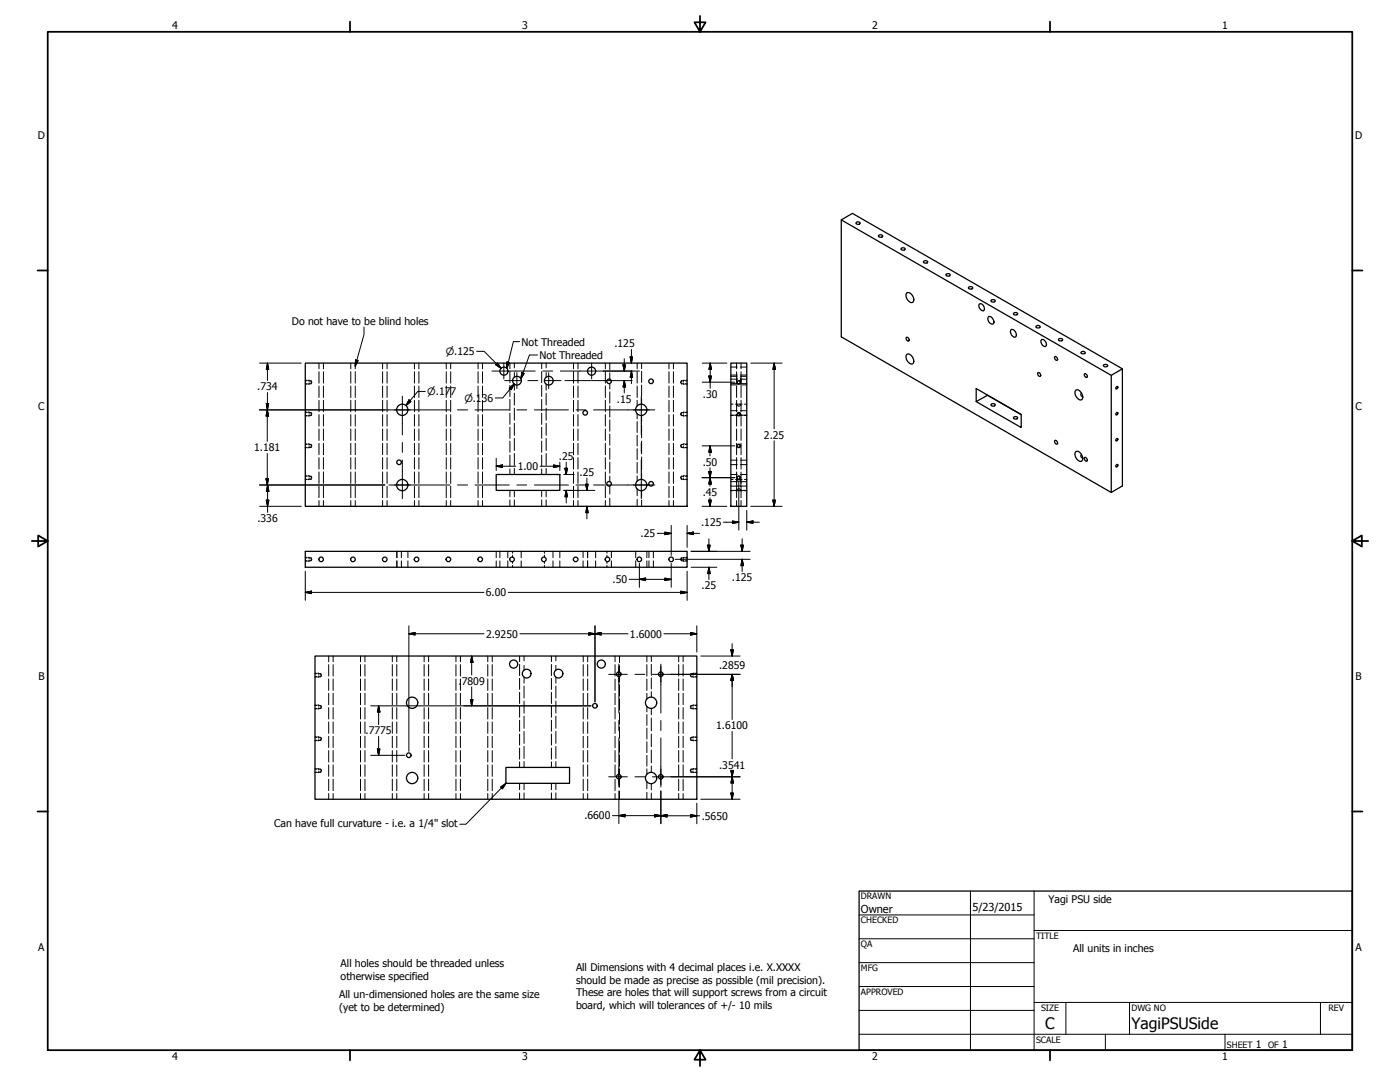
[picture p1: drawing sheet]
<svg xmlns="http://www.w3.org/2000/svg" width="559mm" height="432mm" viewBox="0 0 559 432" stroke-linecap="round" stroke-linejoin="round" font-family="sans-serif">
<!-- layer: Visible (ANSI) -->
<g fill="none" stroke="#000" stroke-width=".51">
<path d="M335.8 87.8l107.7 62 4.5-2.6v46.7l-4.5 2.6v-46.7M341.9 88.6h1l.4 .5a.98 .98 0 0 1-1.7-.1zM350.8 93.9a.96 .96 0 0 1 1.6 .4 1.08 1.08 0 0 1-1.8-.2zM359.9 99l1-.1 .4 .5a.98 .98 0 0 1-1.7-.1zM361.9 116.9a2.46 2.46 0 0 1 2.4 1.2 2.46 2.46 0 0 1-.1 2.6 2.69 2.69 0 0 1-2.3-3.8zM368.6 104.5a1.03 1.03 0 0 1 1.7 .1 1.03 1.03 0 0 1-1.7-.1zM377.5 109.6a1.08 1.08 0 0 1 1.8 .2 1.01 1.01 0 0 1-1.8-.2zM386.8 114.5a1.06 1.06 0 0 1 1.5 .4 1.03 1.03 0 0 1-1.8-.1zM395.7 119.7a.96 .96 0 0 1 1.6 .4 1.01 1.01 0 0 1-1.8-.1zM361.8 134.6a.97 .97 0 0 1 .9 .4 .97 .97 0 0 1 .1 1.1 .97 .97 0 0 1-1-.4 .97 .97 0 0 1 0-1.1zM391 121.3a1.72 1.72 0 0 1 1.7 .9 1.72 1.72 0 0 1-.2 1.9 1.95 1.95 0 0 1-1.5-2.8zM394.4 126.6l.3-.3a2.26 2.26 0 0 1 1.9 2.8l-.4 .2a2.09 2.09 0 0 1-1.8-2.7z"/>
<path d="M403.7 131.4a2.01 2.01 0 0 1 1.6 3.2 2.01 2.01 0 0 1-1.6-3.2zM404.7 124.8h1.1l.4 .5a.98 .98 0 0 1-1.7-.1zM413.4 130.3a1.01 1.01 0 0 1 1.8 .2 1.08 1.08 0 0 1-1.8-.2zM415.7 135.5a1.72 1.72 0 0 1 1.7 .9 1.72 1.72 0 0 1-.2 1.9 1.96 1.96 0 0 1-1.5-2.8zM422.7 135.2a1 1 0 0 1 1.5 .4 .98 .98 0 0 1-1.7-.1zM121.9 144.9h152.4v57.2h-152.4zM291.7 144.9h6.4v57.2h-6.4zM361.9 141.5a1.68 1.68 0 0 1 2.3 1 2 2 0 0 1 0 2.7 2.67 2.67 0 0 1-2.3-3.7zM389.6 155.1l18 10.3-13.5-7.7-4.5 2.6zM394.1 157.7h.1M414.3 148.7a.97 .97 0 0 1 1 .4 .97 .97 0 0 1 0 1.1 .97 .97 0 0 1-1-.4 .97 .97 0 0 1 0-1.1zM421 142.3a1.02 1.02 0 0 1 1 1.5 .97 .97 0 0 1-1-.4 .97 .97 0 0 1 0-1.1z"/>
<path d="M429.3 155.8a1.66 1.66 0 0 1 2.4 1 2.03 2.03 0 0 1 0 2.8 2.75 2.75 0 0 1-2.4-3.8zM431.7 156.8l-.3 .9 .8 .6M431.7 140.4a.96 .96 0 0 1 1.5 .4 1.08 1.08 0 0 1-1.8-.1zM432.9 149.2a.97 .97 0 0 1 1 .4 .97 .97 0 0 1 0 1 1.02 1.02 0 0 1-1-1.4zM440.6 145.5a1 1 0 0 1 1.6 .5 1.01 1.01 0 0 1-1.8-.2zM445.5 154.6l.3-.4 .4 .3-.7 .8zM448 147.2l-107.8-62-4.4 2.6v46.6l107.7 62.1M389.6 160.3l18 10.3v-5.2M395.5 161.5a1.08 1.08 0 0 1 1.8 .2 1.01 1.01 0 0 1-1.8-.2zM404.7 166.4l1.1-.1 .4 .5a.98 .98 0 0 1-1.7-.1zM421 175.8a.97 .97 0 0 1 1 .4 .97 .97 0 0 1 0 1 1.02 1.02 0 0 1-1-1.4zM445.5 175.3l.3-.3 .4 .3-.7 .7z"/>
<path d="M445.5 164.9l.3-.3 .4 .2-.4 .8-.5-.2zM198.1 189.4h25.4v6.3h-25.4zM429.3 180.3a2.47 2.47 0 0 1 2.9 2.7l-.5 1.1a2.69 2.69 0 0 1-2.4-3.8zM431.7 181.4l-.3 .8 .8 .6M432.9 182.6a1.02 1.02 0 0 1 1 1.4 .97 .97 0 0 1-1-.4 .97 .97 0 0 1 0-1zM445.5 185.7l.3-.3 .4 .2-.4 .8-.5-.3zM121.9 220h152.4v6.4h-152.4zM125.7 261.8h152.4v57.2h-152.4zM164.1 301.4a.92 .92 0 0 0-1.3-.8 .92 .92 0 0 0-.3 1.5 .92 .92 0 0 0 1.5-.3l.1-.4M166.8 310.5a2.25 2.25 0 0 0-3.3-2.1 2.25 2.25 0 0 0-.5 3.8 2.25 2.25 0 0 0 3.7-1.1l.1-.6M201.9 306.3h25.4v6.3h-25.4zM262.1 310.5a2.25 2.25 0 0 0-3.2-2.1 2.25 2.25 0 0 0-.5 3.8 2.25 2.25 0 0 0 3.6-1.1l.1-.6"/>
<circle cx="201.1" cy="148.1" r="1.62"/>
<circle cx="206.3" cy="151.9" r="1.75"/>
<circle cx="219" cy="151.9" r="1.75"/>
<circle cx="236.1" cy="148.1" r="1.62"/>
<circle cx="243.1" cy="152.2" r=".92"/>
<circle cx="259.9" cy="152.2" r=".92"/>
<circle cx="294.9" cy="152.6" r=".6"/>
<circle cx="160.6" cy="163.5" r="2.25"/>
<circle cx="233.6" cy="164.8" r=".92"/>
<circle cx="255.9" cy="163.5" r="2.25"/>
<circle cx="294.9" cy="165.3" r=".6"/>
<circle cx="294.9" cy="178" r=".6"/>
<circle cx="159.3" cy="184.5" r=".92"/>
<circle cx="160.6" cy="193.6" r="2.25"/>
<circle cx="243.1" cy="193.1" r=".92"/>
<circle cx="255.9" cy="193.6" r="2.25"/>
<circle cx="259.9" cy="193.1" r=".92"/>
<circle cx="294.9" cy="190.7" r=".6"/>
<circle cx="128.2" cy="223.2" r=".92"/>
<circle cx="140.9" cy="223.2" r=".92"/>
<circle cx="153.6" cy="223.2" r=".92"/>
<circle cx="166.3" cy="223.2" r=".92"/>
<circle cx="179" cy="223.2" r=".92"/>
<circle cx="191.7" cy="223.2" r=".92"/>
<circle cx="204.4" cy="223.2" r=".92"/>
<circle cx="217.1" cy="223.2" r=".92"/>
<circle cx="229.8" cy="223.2" r=".92"/>
<circle cx="242.5" cy="223.2" r=".92"/>
<circle cx="255.2" cy="223.2" r=".92"/>
<circle cx="267.9" cy="223.2" r=".92"/>
<circle cx="205" cy="265" r="1.62"/>
<circle cx="210.2" cy="268.8" r="1.75"/>
<circle cx="222.9" cy="268.8" r="1.75"/>
<circle cx="240" cy="265" r="1.62"/>
<circle cx="247" cy="269.1" r=".92"/>
<circle cx="263.7" cy="269.1" r=".92"/>
<circle cx="164.5" cy="280.4" r="2.25"/>
<circle cx="237.5" cy="281.7" r=".92"/>
<circle cx="259.9" cy="280.4" r="2.25"/>
<circle cx="247" cy="310" r=".92"/>
<circle cx="263.7" cy="310" r=".92"/>
</g>
<!-- layer: Hidden (ANSI) -->
<g fill="none" stroke="#000" stroke-width=".4">
<path d="M121.9 153.2h.7M121.9 152h.7M123.4 151.8v.5M123.4 152.8v.5M123.4 153.2h.7M123.4 152h.7M124.1 152v.3M124.1 152.7v.5M124.1 152l.1 .1M124.2 153l-.1 .2M124.3 152.3v.4M127.3 144.9v2.3"/>
<path d="M127.3 148.3v4.6M127.3 154.1v4.5M127.3 159.8v4.5M129.1 144.9v2.3M129.1 148.3v4.6M129.1 154.1v4.5M129.1 159.8v4.5M140 144.9v2.3M140 148.3v4.6M140 154.1v4.5M140 159.8v4.5M141.8 144.9v2.3"/>
<path d="M141.8 148.3v4.6M141.8 154.1v4.5M141.8 159.8v4.5M152.7 144.9v2.3M152.7 148.3v4.6M152.7 154.1v4.5M152.7 159.8v4.5M154.5 144.9v2.3M154.5 148.3v4.6M154.5 154.1v4.5M154.5 159.8v4.5M165.4 144.9v2.3"/>
<path d="M165.4 148.3v4.6M165.4 154.1v4.5M165.4 159.8v4.5M167.2 144.9v2.3M167.2 148.3v4.6M167.2 154.1v4.5M167.2 159.8v4.5M178.1 144.9v2.3M178.1 148.3v4.6M178.1 154.1v4.5M178.1 159.8v4.5M179.9 144.9v2.3"/>
<path d="M179.9 148.3v4.6M179.9 154.1v4.5M179.9 159.8v4.5M190.8 144.9v2.3M190.8 148.3v4.6M190.8 154.1v4.5M190.8 159.8v4.5M192.6 144.9v2.3M192.6 148.3v4.6M192.6 154.1v4.5M192.6 159.8v4.5M203.5 144.9v2.2"/>
<path d="M203.5 148.3v4.4M203.5 153.8v4.4M203.5 159.4v4.4M205.3 144.9v1.9M205.3 148.7v1.9M205.3 153.3v2.4M205.3 156.9v4.8M216.2 144.9v2.2M216.2 148.3v4.4M216.2 153.8v4.4M216.2 159.4v4.4M218 144.9v1.9"/>
<path d="M218 148.7v1.9M218 153.3v2.4M218 156.9v4.8M228.9 144.9v2.3M228.9 148.3v4.6M228.9 154.1v4.5M228.9 159.8v4.5M230.7 144.9v2.3M230.7 148.3v4.6M230.7 154.1v4.5M230.7 159.8v4.5M241.6 144.9v2.3"/>
<path d="M241.6 148.3v4.6M241.6 154.1v4.5M241.6 159.8v4.5M243.4 144.9v2.6M243.4 148.8v2.5M243.4 153v2.3M243.4 156.4v4.5M254.3 144.9v2.3M254.3 148.3v4.6M254.3 154.1v4.5M254.3 159.8v2.3M256.1 144.9v2.2"/>
<path d="M256.1 148.2v4.4M256.1 153.7v4.4M256.1 159.1v2.2M267 144.9v2.3M267 148.3v4.6M267 154.1v4.5M267 159.8v4.5M268.8 144.9v2.3M268.8 148.3v4.6M268.8 154.1v4.5M268.8 159.8v4.5M271.7 152.3v.4"/>
<path d="M271.8 153l.2 .2M272 152v.3M272 152.7v.5M272 153.2h.7M272 152h.7M272 152l-.2 .1M272.7 151.8v.5M272.7 152.8v.5M273.5 153.2h.8M273.5 152h.8M291.7 153.6h2.6M291.7 150.2h2.6"/>
<path d="M291.7 149.7h2.6M291.7 146.5h2.6M291.7 153.1h2.6M291.7 151.3h2.6M294 144.9v2.3M294 148.3v4.6M294 154.1v4.5M294 159.8v4.5M294.2 151.3a1.08 1.08 0 0 0-.2 1.4 1.08 1.08 0 0 0 1.4 .4 1.02 1.02 0 0 0 .4-1.4l-.3-.4h2.6M294.3 150.9l-.3 1a.96 .96 0 0 0 .9 1.4 .96 .96 0 0 0 .8-1.4l-.2-1M295.5 153.6h2.6M295.5 150.2h2.6"/>
<path d="M295.5 149.7h2.6M295.5 146.5h2.6M295.5 153.1h2.6M295.8 144.9v2.3M295.8 148.3v4.6M295.8 154.1v4.5M295.8 159.8v4.5M121.9 177.4h.7M121.9 178.6h.7M121.9 164.7h.7M121.9 165.9h.7M123.4 177.4h.7"/>
<path d="M123.4 178.6h.7M123.4 164.7h.7M123.4 165.9h.7M123.4 164.5v.5M123.4 165.5v.5M123.4 177.2v.5M123.4 178.2v.5M124.1 164.7v.3M124.1 165.4v.5M124.1 177.4v.3M124.1 178.1v.5M124.1 177.4l.1 .1"/>
<path d="M124.1 164.7l.1 .1M124.2 178.4l-.1 .2M124.2 165.7l-.1 .2M124.3 177.7v.4M124.3 165v.4M127.3 165.5v4.6M127.3 171.2v4.6M127.3 176.9v4.6M129.1 165.5v4.6M129.1 171.2v4.6M129.1 176.9v4.6M140 165.5v4.6"/>
<path d="M140 171.2v4.6M140 176.9v4.6M141.8 165.5v4.6M141.8 171.2v4.6M141.8 176.9v4.6M152.7 165.5v4.6M152.7 171.2v4.6M152.7 176.9v4.6M154.5 165.5v4.6M154.5 171.2v4.6M154.5 176.9v4.6M165.4 165.5v4.6"/>
<path d="M165.4 171.2v4.6M165.4 176.9v4.6M167.2 165.5v4.6M167.2 171.2v4.6M167.2 176.9v4.6M178.1 165.5v4.6M178.1 171.2v4.6M178.1 176.9v4.6M179.9 165.5v4.6M179.9 171.2v4.6M179.9 176.9v4.6M190.8 165.5v4.6"/>
<path d="M190.8 171.2v4.6M190.8 176.9v4.6M192.6 165.5v4.6M192.6 171.2v4.6M192.6 176.9v4.6M203.5 164.9v4.5M203.5 170.5v4.4M203.5 176v4.5M205.3 162.9v4.8M205.3 168.9v4.8M205.3 174.9v4.9M216.2 164.9v4.5"/>
<path d="M216.2 170.5v4.4M216.2 176v4.5M218 162.9v4.8M218 168.9v4.8M218 174.9v4.9M228.9 165.5v4.6M228.9 171.2v4.6M228.9 176.9v4.6M230.7 165.5v4.6M230.7 171.2v4.6M230.7 176.9v4.6M241.6 165.5v4.6"/>
<path d="M241.6 171.2v4.6M241.6 176.9v4.6M243.4 162v4.5M243.4 167.6v4.5M243.4 173.2v4.5M243.4 178.8v4.5M254.3 165v2.2M254.3 168.3v4.3M254.3 173.7v4.3M254.3 179.1v4.4M256.1 165.8v2.5M256.1 169.6v5.2"/>
<path d="M256.1 176v5.1M267 165.5v4.6M267 171.2v4.6M267 176.9v4.6M268.8 165.5v4.6M268.8 171.2v4.6M268.8 176.9v4.6M271.7 177.7v.4M271.7 165v.4M271.8 178.4l.2 .2M271.8 165.7l.2 .2M272 164.7v.3"/>
<path d="M272 165.4v.5M272 177.4v.3M272 178.1v.5M272 177.4l-.2 .1M272 177.4h.7M272 178.6h.7M272 164.7l-.2 .1M272 164.7h.7M272 165.9h.7M272.7 164.5v.5M272.7 165.5v.5M272.7 177.2v.5"/>
<path d="M272.7 178.2v.5M273.5 177.4h.8M273.5 178.6h.8M273.5 164.7h.8M273.5 165.9h.8M291.7 165.8h.9M291.7 161.3h.9M291.7 165.7h2.6M291.7 163.9h2.6M293.6 165.8h1.2M293.6 161.3h1.2M294 165.5v4.6"/>
<path d="M294 171.2v4.6M294 176.9v4.6M294.2 165.8l-.1-.1a.76 .76 0 0 1 .8-.7 .76 .76 0 0 1 .7 .8M294.2 161.4h-.1a.84 .84 0 0 0 .8 .7 .84 .84 0 0 0 .8-.7h-.1M295 165.8h1.2M295 161.3h1.2M295.5 165.7h2.6M295.5 163.9h2.6M295.8 165.5v4.6M295.8 171.2v4.6M295.8 176.9v4.6M297.1 165.8h1"/>
<path d="M297.1 161.3h1M121.9 190.1h.7M121.9 191.3h.7M123.4 190.1h.7M123.4 191.3h.7M123.4 189.9v.5M123.4 190.9v.5M124.1 190.1v.3M124.1 190.8v.5M124.1 190.1l.1 .1M124.2 191.1l-.1 .2M124.3 190.4v.4"/>
<path d="M127.3 182.6v4.6M127.3 188.3v4.6M127.3 194.1v4.5M127.3 199.8v2.3M129.1 182.6v4.6M129.1 188.3v4.6M129.1 194.1v4.5M129.1 199.8v2.3M140 182.6v4.6M140 188.3v4.6M140 194.1v4.5M140 199.8v2.3"/>
<path d="M141.8 182.6v4.6M141.8 188.3v4.6M141.8 194.1v4.5M141.8 199.8v2.3M152.7 182.6v4.6M152.7 188.3v4.6M152.7 194.1v4.5M152.7 199.8v2.3M154.5 182.6v4.6M154.5 188.3v4.6M154.5 194.1v4.5M154.5 199.8v2.3"/>
<path d="M165.4 182.6v4.6M165.4 188.3v4.6M165.4 194.1v4.5M165.4 199.8v2.3M167.2 182.6v4.6M167.2 188.3v4.6M167.2 194.1v4.5M167.2 199.8v2.3M178.1 182.6v4.6M178.1 188.3v4.6M178.1 194.1v4.5M178.1 199.8v2.3"/>
<path d="M179.9 182.6v4.6M179.9 188.3v4.6M179.9 194.1v4.5M179.9 199.8v2.3M190.8 182.6v4.6M190.8 188.3v4.6M190.8 194.1v4.5M190.8 199.8v2.3M192.6 182.6v4.6M192.6 188.3v4.6M192.6 194.1v4.5M192.6 199.8v2.3"/>
<path d="M203.5 181.6v4.5M203.5 187.1v2.3M203.5 195.7v2.5M203.5 199.5v2.6M205.3 181v4.7M205.3 186.9v2.5M205.3 195.7v2.5M205.3 199.5v2.6M216.2 181.6v4.5M216.2 187.1v2.3M216.2 195.7v2.5M216.2 199.5v2.6"/>
<path d="M218 181v4.7M218 186.9v2.5M218 195.7v2.5M218 199.5v2.6M228.9 182.6v4.6M228.9 188.3v4.6M228.9 194.1v4.5M228.9 199.8v2.3M230.7 182.6v4.6M230.7 188.3v4.6M230.7 194.1v4.5M230.7 199.8v2.3"/>
<path d="M241.6 182.6v4.6M241.6 188.3v4.6M241.6 194.1v4.5M241.6 199.8v2.3M243.4 184.4v4.4M243.4 190v2.2M243.4 193.9v3.3M243.4 198.8v3.3M254.3 184.5v4.3M254.3 189.9v2.2M254.3 195.1v2.8M254.3 199.3v2.8"/>
<path d="M256.1 182.4v5.1M256.1 188.8v2.5M256.1 195.8v2.5M256.1 199.6v2.5M267 182.6v4.6M267 188.3v4.6M267 194.1v4.5M267 199.8v2.3M268.8 182.6v4.6M268.8 188.3v4.6M268.8 194.1v4.5M268.8 199.8v2.3"/>
<path d="M271.7 190.4v.4M271.8 191.1l.2 .2M272 190.1v.3M272 190.8v.5M272 190.1l-.2 .1M272 190.1h.7M272 191.3h.7M272.7 189.9v.5M272.7 190.9v.5M273.5 190.1h.8M273.5 191.3h.8M291.7 191.3h.9"/>
<path d="M291.7 195.8h.9M291.7 189.4h2.6M291.7 195.7h2.6M291.7 185.4h2.6M291.7 183.6h2.6M291.7 194h2.6M291.7 192.2h2.6M293.6 191.3h1.2M293.6 195.8h1.2M294 182.6v4.6M294 188.3v4.6M294 194.1v4.5"/>
<path d="M294 199.8v2.3M294.2 195.8h-.1a.84 .84 0 0 1 .8-.7 .84 .84 0 0 1 .8 .7h-.1M294.2 191.3l-.1 .1a.76 .76 0 0 0 .8 .7 .76 .76 0 0 0 .7-.8M294.2 192.2a1.08 1.08 0 0 0-.2 1.4 1.08 1.08 0 0 0 1.4 .4 1.02 1.02 0 0 0 .4-1.4l-.3-.4h2.6M295 191.3h1.2M295 195.8h1.2M295.5 189.4h2.6M295.5 195.7h2.6M295.5 185.4h2.6M295.5 183.6h2.6M295.5 194h2.6M295.8 182.6v4.6"/>
<path d="M295.8 188.3v4.6M295.8 194.1v4.5M295.8 199.8v2.3M297.1 191.3h1M297.1 195.8h1M121.9 222.6h.7M121.9 223.8h.7M123.4 222.4v.5M123.4 223.5v.5M123.4 222.6h.7M123.4 223.8h.7M124.1 222.6v.4"/>
<path d="M124.1 223.4v.4M124.1 222.6l.1 .2M124.2 223.6l-.1 .2M124.3 223v.4M158.4 220v2.6M158.4 223.8v2.6M160.2 220v2.6M160.2 223.8v2.6M162.8 220v2.6M162.8 223.8v2.6M198.1 220v2.6M198.1 223.8v2.6"/>
<path d="M199.5 220v2.6M199.5 223.8v2.6M202.7 220v2.6M202.7 223.8v2.6M204.6 220v.8M204.6 221.6v.8M204.6 224.1v.8M204.6 225.6v.8M208 220v2.6M208 223.8v2.6M217.3 220v.8M217.3 221.6v.8"/>
<path d="M217.3 224.1v.8M217.3 225.6v.8M220.7 220v2.6M220.7 223.8v2.6M223.5 220v2.6M223.5 223.8v2.6M232.7 220v2.6M232.7 223.8v2.6M234.5 220v2.6M234.5 223.8v2.6M234.6 220v2.6M234.6 223.8v2.6"/>
<path d="M237.7 220v2.6M237.7 223.8v2.6M242.3 220v.8M242.3 221.6v.8M242.3 224.1v.8M242.3 225.6v.8M244 220v2.6M244 223.8v2.6M253.7 220v2.6M253.7 223.8v2.6M258.2 220v2.6M258.2 223.8v2.6"/>
<path d="M259 220v2.6M259 223.8v2.6M260.8 220v2.6M260.8 223.8v2.6M271.7 223v.4M271.8 223.6l.2 .2M272 222.6v.4M272 223.4v.4M272 222.6l-.2 .2M272 222.6h.7M272 223.8h.7M272.7 222.4v.5"/>
<path d="M272.7 223.5v.5M273.5 222.6h.8M273.5 223.8h.8M125.7 270.1h.8M125.7 268.9h.8M127.3 268.7v.5M127.3 269.7v.5M127.3 270.1h.7M127.3 268.9h.7M128 268.9v.3M128 269.7v.4M128 268.9l.1 .1"/>
<path d="M128.1 269.9l-.1 .2M128.2 269.2v.5M131.2 261.8v2.3M131.2 265.2v4.6M131.2 271v4.5M131.2 276.7v4.5M133 261.8v2.3M133 265.2v4.6M133 271v4.5M133 276.7v4.5M143.9 261.8v2.3M143.9 265.2v4.6"/>
<path d="M143.9 271v4.5M143.9 276.7v4.5M145.7 261.8v2.3M145.7 265.2v4.6M145.7 271v4.5M145.7 276.7v4.5M156.6 261.8v2.3M156.6 265.2v4.6M156.6 271v4.5M156.6 276.7v4.5M158.4 261.8v2.3M158.4 265.2v4.6"/>
<path d="M158.4 271v4.5M158.4 276.7v4.5M169.3 261.8v2.3M169.3 265.2v4.6M169.3 271v4.5M169.3 276.7v4.5M171.1 261.8v2.3M171.1 265.2v4.6M171.1 271v4.5M171.1 276.7v4.5M182 261.8v2.3M182 265.2v4.6"/>
<path d="M182 271v4.5M182 276.7v4.5M183.8 261.8v2.3M183.8 265.2v4.6M183.8 271v4.5M183.8 276.7v4.5M194.7 261.8v2.3M194.7 265.2v4.6M194.7 271v4.5M194.7 276.7v4.5M196.5 261.8v2.3M196.5 265.2v4.6"/>
<path d="M196.5 271v4.5M196.5 276.7v4.5M207.4 261.8v2.2M207.4 265.2v4.4M207.4 270.7v4.4M207.4 276.3v4.4M209.2 261.8v1.9M209.2 265.6v1.9M209.2 270.2v2.4M209.2 273.8v4.8M209.2 279.8v4.8M220.1 261.8v2.2"/>
<path d="M220.1 265.2v4.4M220.1 270.7v4.4M220.1 276.3v4.4M221.9 261.8v1.9M221.9 265.6v1.9M221.9 270.2v2.4M221.9 273.8v4.8M221.9 279.8v4.8M232.8 261.8v2.3M232.8 265.2v4.6M232.8 271v4.5M232.8 276.7v4.5"/>
<path d="M234.6 261.8v2.3M234.6 265.2v4.6M234.6 271v4.5M234.6 276.7v4.5M245.5 261.8v2.3M245.5 265.2v4.6M245.5 271v4.5M245.5 276.7v4.5M247.3 261.8v2.6M247.3 265.7v2.5M247.3 269.9v2.3M247.3 273.3v4.5"/>
<path d="M247.3 278.9v4.5M258.2 261.8v2.3M258.2 265.2v4.6M258.2 271v4.5M258.2 276.7v2.3M260 261.8v2.2M260 265.1v4.4M260 270.6v4.4M260 276v2.2M270.9 261.8v2.3M270.9 265.2v4.6M270.9 271v4.5"/>
<path d="M270.9 276.7v4.5M272.7 261.8v2.3M272.7 265.2v4.6M272.7 271v4.5M272.7 276.7v4.5M275.6 269.2v.5M275.7 269.9l.1 .2M275.8 268.9v.3M275.8 269.7v.4M275.8 270.1h.8M275.8 268.9h.8M275.8 268.9l-.1 .1"/>
<path d="M276.6 268.7v.5M276.6 269.7v.5M277.4 270.1h.7M277.4 268.9h.7M125.7 294.3h.8M125.7 295.5h.8M125.7 281.6h.8M125.7 282.8h.8M127.3 294.3h.7M127.3 295.5h.7M127.3 281.6h.7M127.3 282.8h.7"/>
<path d="M127.3 281.4v.5M127.3 282.4v.5M127.3 294.1v.5M127.3 295.1v.5M128 281.6v.3M128 282.4v.4M128 294.3v.3M128 295.1v.4M128 294.3l.1 .1M128 281.6l.1 .1M128.1 295.3l-.1 .2M128.1 282.6l-.1 .2"/>
<path d="M128.2 294.6v.5M128.2 281.9v.5M131.2 282.4v4.6M131.2 288.1v4.6M131.2 293.8v4.6M131.2 299.5v4.6M133 282.4v4.6M133 288.1v4.6M133 293.8v4.6M133 299.5v4.6M143.9 282.4v4.6M143.9 288.1v4.6"/>
<path d="M143.9 293.8v4.6M143.9 299.5v4.6M145.7 282.4v4.6M145.7 288.1v4.6M145.7 293.8v4.6M145.7 299.5v4.6M156.6 282.4v4.6M156.6 288.1v4.6M156.6 293.8v4.6M156.6 299.5v4.6M158.4 282.4v4.6M158.4 288.1v4.6"/>
<path d="M158.4 293.8v4.6M158.4 299.5v4.6M169.3 282.4v4.6M169.3 288.1v4.6M169.3 293.8v4.6M169.3 299.5v4.6M171.1 282.4v4.6M171.1 288.1v4.6M171.1 293.8v4.6M171.1 299.5v4.6M182 282.4v4.6M182 288.1v4.6"/>
<path d="M182 293.8v4.6M182 299.5v4.6M183.8 282.4v4.6M183.8 288.1v4.6M183.8 293.8v4.6M183.8 299.5v4.6M194.7 282.4v4.6M194.7 288.1v4.6M194.7 293.8v4.6M194.7 299.5v4.6M196.5 282.4v4.6M196.5 288.1v4.6"/>
<path d="M196.5 293.8v4.6M196.5 299.5v4.6M207.4 281.8v4.5M207.4 287.4v4.4M207.4 292.9v4.5M207.4 298.5v4.5M209.2 285.8v4.8M209.2 291.8v4.9M209.2 297.9v4.8M220.1 281.8v4.5M220.1 287.4v4.4M220.1 292.9v4.5"/>
<path d="M220.1 298.5v4.5M221.9 285.8v4.8M221.9 291.8v4.9M221.9 297.9v4.8M232.8 282.4v4.6M232.8 288.1v4.6M232.8 293.8v4.6M232.8 299.5v4.6M234.6 282.4v4.6M234.6 288.1v4.6M234.6 293.8v4.6M234.6 299.5v4.6"/>
<path d="M245.5 282.4v4.6M245.5 288.1v4.6M245.5 293.8v4.6M245.5 299.5v4.6M247.3 284.5v4.5M247.3 290.1v4.5M247.3 295.7v4.5M258.2 281.9v2.2M258.2 285.2v4.3M258.2 290.6v4.4M258.2 296v4.4M260 282.7v2.5"/>
<path d="M260 286.5v5.2M260 292.9v5.1M260 299.3v5.1M270.9 282.4v4.6M270.9 288.1v4.6M270.9 293.8v4.6M270.9 299.5v4.6M272.7 282.4v4.6M272.7 288.1v4.6M272.7 293.8v4.6M272.7 299.5v4.6M275.6 294.6v.5"/>
<path d="M275.6 281.9v.5M275.7 295.3l.1 .2M275.7 282.6l.1 .2M275.8 281.6v.3M275.8 282.4v.4M275.8 294.3v.3M275.8 295.1v.4M275.8 294.3l-.1 .1M275.8 294.3h.8M275.8 295.5h.8M275.8 281.6l-.1 .1M275.8 281.6h.8"/>
<path d="M275.8 282.8h.8M276.6 281.4v.5M276.6 282.4v.5M276.6 294.1v.5M276.6 295.1v.5M277.4 294.3h.7M277.4 295.5h.7M277.4 281.6h.7M277.4 282.8h.7M125.7 307h.8M125.7 308.2h.8M127.3 307h.7"/>
<path d="M127.3 308.2h.7M127.3 306.8v.5M127.3 307.8v.5M128 307v.3M128 307.8v.4M128 307l.1 .1M128.1 308l-.1 .2M128.2 307.3v.5M131.2 305.2v4.6M131.2 311v4.5M131.2 316.7v2.3M133 305.2v4.6"/>
<path d="M133 311v4.5M133 316.7v2.3M143.9 305.2v4.6M143.9 311v4.5M143.9 316.7v2.3M145.7 305.2v4.6M145.7 311v4.5M145.7 316.7v2.3M156.6 305.2v4.6M156.6 311v4.5M156.6 316.7v2.3M158.4 305.2v4.6"/>
<path d="M158.4 311v4.5M158.4 316.7v2.3M169.3 305.2v4.6M169.3 311v4.5M169.3 316.7v2.3M171.1 305.2v4.6M171.1 311v4.5M171.1 316.7v2.3M182 305.2v4.6M182 311v4.5M182 316.7v2.3M183.8 305.2v4.6"/>
<path d="M183.8 311v4.5M183.8 316.7v2.3M194.7 305.2v4.6M194.7 311v4.5M194.7 316.7v2.3M196.5 305.2v4.6M196.5 311v4.5M196.5 316.7v2.3M207.4 304v2.3M207.4 312.6v2.6M207.4 316.4v2.6M209.2 303.9v2.4"/>
<path d="M209.2 312.6v2.6M209.2 316.4v2.6M220.1 304v2.3M220.1 312.6v2.6M220.1 316.4v2.6M221.9 303.9v2.4M221.9 312.6v2.6M221.9 316.4v2.6M232.8 305.2v4.6M232.8 311v4.5M232.8 316.7v2.3M234.6 305.2v4.6"/>
<path d="M234.6 311v4.5M234.6 316.7v2.3M245.5 305.2v4.6M245.5 311v4.5M245.5 316.7v2.3M247.3 301.3v4.5M247.3 306.9v2.2M247.3 310.8v3.3M247.3 315.7v3.3M258.2 301.4v4.4M258.2 306.8v2.2M258.2 312v2.8"/>
<path d="M258.2 316.2v2.8M260 305.7v2.5M260 312.7v2.5M260 316.5v2.5M270.9 305.2v4.6M270.9 311v4.5M270.9 316.7v2.3M272.7 305.2v4.6M272.7 311v4.5M272.7 316.7v2.3M275.6 307.3v.5M275.7 308l.1 .2"/>
<path d="M275.8 307v.3M275.8 307.8v.4M275.8 307l-.1 .1M275.8 307h.8M275.8 308.2h.8M276.6 306.8v.5M276.6 307.8v.5M277.4 307h.7M277.4 308.2h.7"/>
</g>
<!-- layer: Hidden Narrow (ANSI) -->
<g fill="none" stroke="#000" stroke-width=".4">
<path d="M121.9 153.3h.5M121.9 151.8h.5M122.9 153.3h.5M122.9 151.8h.5M272.7 153.3h.5M272.7 151.8h.5M273.7 153.3h.6M273.7 151.8h.6M294.5 151.9l.5-.1 .7 .7-.2 .5-1 .2M121.9 177.2h.5M121.9 178.7h.5M121.9 164.5h.5"/>
<path d="M121.9 166h.5M122.9 177.2h.5M122.9 178.7h.5M122.9 164.5h.5M122.9 166h.5M272.7 177.2h.5M272.7 178.7h.5M272.7 164.5h.5M272.7 166h.5M273.7 177.2h.6M273.7 178.7h.6M273.7 164.5h.6"/>
<path d="M273.7 166h.6M294.5 177.3l.5-.1 .7 .7-.2 .5-1 .2M294.5 164.6l.5-.1 .7 .7-.2 .5-1 .2M121.9 189.9h.5M121.9 191.4h.5M122.9 189.9h.5M122.9 191.4h.5M272.7 189.9h.5M272.7 191.4h.5M273.7 189.9h.6M273.7 191.4h.6M294.5 190l.5-.1 .7 .7-.2 .5-1 .2"/>
<path d="M121.9 222.4h.5M121.9 224h.5M122.9 222.4h.5M122.9 224h.5M272.7 222.4h.5M272.7 224h.5M273.7 222.4h.6M273.7 224h.6M125.7 270.2h.5M125.7 268.7h.5M126.7 270.2h.6M126.7 268.7h.6"/>
<path d="M276.6 270.2h.5M276.6 268.7h.5M277.6 270.2h.5M277.6 268.7h.5M125.7 294.1h.5M125.7 295.6h.5M125.7 281.4h.5M125.7 282.9h.5M126.7 294.1h.6M126.7 295.6h.6M126.7 281.4h.6M126.7 282.9h.6"/>
<path d="M276.6 294.1h.5M276.6 295.6h.5M276.6 281.4h.5M276.6 282.9h.5M277.6 294.1h.5M277.6 295.6h.5M277.6 281.4h.5M277.6 282.9h.5M125.7 306.8h.5M125.7 308.3h.5M126.7 306.8h.6M126.7 308.3h.6"/>
<path d="M276.6 306.8h.5M276.6 308.3h.5M277.6 306.8h.5M277.6 308.3h.5"/>
</g>
<!-- layer: Border (ANSI) -->
<g fill="none" stroke="#000" stroke-width=".7">
<path d="M19 12.7h520.8v406.4h-520.8zM139.7 8.6v4.1M279.4 6.3v6.4l-2.2-3.8h4.4l-2.2 3.8M419.1 8.6v4.1M15 107.9h4M539.8 107.9h4M12.7 215.9h6.3l-3.8-2.2v4.4l3.8-2.2M539.8 215.9l3.8 2.2v-4.4l-3.8 2.2h6.3M15 323.8h4M539.8 323.8h4M139.7 419.1v4.1M279.4 419.1l2.2 3.8h-4.4l2.2-3.8v6.3"/>
<path d="M419.1 419.1v4.1"/>
</g>
<!-- layer: Title (ANSI) -->
<g fill="none" stroke="#000" stroke-width=".4">
<path d="M387.3 355.6v63.5M412.7 355.6v63.5M342.9 365.1h69.8M342.9 374.6h69.8M412.7 371.3h127.1M342.9 384.2h69.8M342.9 393.7h69.8M342.9 412.7h196.9M342.9 403.2h69.8M412.7 400h127.1M425.4 400v12.7M441.2 412.7v6.4"/>
<path d="M450.8 400v12.7M488.9 412.7v6.4M527 400v12.7"/>
</g>
<path d="M342.9 355.6h196.9v63.5h-196.9z" fill="none" stroke="#000" stroke-width=".51"/>
<!-- layer: Dimension (ANSI) -->
<g fill="none" stroke="#000" stroke-width=".4">
<path d="M252 139.4v5.5M103.6 144.9h16.7M106.7 144.9l.6 2.5h-1zM106.7 144.9v6.9M106.7 156.7v6.9M163.3 159.6l.7 .7-1.9 1.6zM169.7 156.2h-2.9l-4.7 5.7M190.2 140.2h3l6.8 6.8M198.6 144.8l1.4 2.2-2.1-1.5zM203.3 154.9l1.9-1.7-1.2 2.3zM205.2 153.2l-4.5 5.6h-3M225.5 151.9h10.5"/>
<path d="M236.2 151.9h16.1M240.9 148.1h14.3M248.7 145.6h1l-.5 2.5zM249.2 151.9l.5 2.5h-1zM249.2 143.1v5M249.2 151.9v4.9M251.5 142.4h1l-.5 2.5zM252 148.1l.5 2.5h-1zM252 148.1v5M280.3 144.9h9.8M280.3 152.5h13M283 150.1h1l-.5 2.4z"/>
<path d="M283.5 144.9l.5 2.5h-1zM283.5 144.9v10M299.7 144.9h12.5M309 144.9l.5 2.5h-1zM309 144.9v26.2M103.5 163.6h51.7M106.3 161h1l-.6 2.6zM106.7 163.6l.5 2.5h-1zM106.7 163.6v12.5M280.2 177.9h13.1M283.4 177.9l.5 2.6h-1zM283.4 177.9v4"/>
<path d="M309 175.9v26.2M103.5 193.5h50.1M106.2 191.1h1l-.5 2.4zM106.3 199.6h1l-.5 2.5zM106.7 181v12.5M106.8 193.5l.5 2.6h-1zM106.8 193.5v11M198.1 186.1l2.4-.6v1.1zM198.1 186.1h7.8M198.1 182.9v4.9M215.6 186.1h7.9M220.9 185.5l2.6 .6-2.6 .5z"/>
<path d="M223.5 184.5v3.3M225 195.7h12.4M225 189.4h4.2M225.5 186.9h1l-.5 2.5zM226 195.7l.5 2.5h-1zM226 184.5v4.9M226 195.7v5M233.8 193.2h1l-.5 2.5zM234.3 190.8v4.9M280.2 190.6h13.1M282.9 199.6h1l-.5 2.5zM282.9 188.2h1l-.5 2.4z"/>
<path d="M283.4 190.6l.5 2.6h-1zM283.4 186.7v7.3M283.4 198.7v3.4M294.9 192.2v19.4M308.5 199.6h1l-.5 2.5zM103.6 202.1h16.7M234.3 202.1l.5 2.5h-1zM234.3 202.1v5M262.3 212.9h5.6M265.4 212.3l2.5 .6-2.5 .5zM267.9 209.7v11.9M274.3 212.9l2.4-.6v1.1z"/>
<path d="M274.3 209.7v8.7M274.3 212.9h4.9M280.2 202.1h9.9M282.4 217.6h1.1l-.5 2.4zM283 215v5M288.7 208.4h6.2M292.4 207.9l2.5 .5-2.5 .5zM295.7 217.6h1l-.5 2.4zM296.2 215v5M298.1 208.4l2.4-.5v1zM298.1 208.4h5M298.1 203.6v8"/>
<path d="M299.7 202.1h12.5M121.9 236.4l2.4-.5v1zM121.9 236.4h71.3M121.9 228v11.6M202.9 236.4h71.4M251.1 231.2h16.8M255.2 231.2l2.5-.5v.9zM255.2 224.8v9.6M265.4 230.7l2.5 .5-2.5 .4zM267.9 224.8v9.6M269.5 223.2h29.9M271.7 235.9l2.6 .5-2.6 .5z"/>
<path d="M274.3 228v11.6M275.8 220h23.6M275.8 226.4h10.3M283 226.4l.5 2.5h-1.1zM283 226.4v4.9M296.2 223.2l.5 2.5h-1zM296.2 223.2v4.9M163.2 252.9l2.5-.4v.9zM163.2 252.9h30M163.2 249.7v50.1M207.5 252.9h43.1M235 252.5l2.5 .4-2.5 .5z"/>
<path d="M237.5 252.9l2.5-.5v1zM237.5 249.7v30.4M265 252.9h13.1M275.7 252.4l2.4 .5-2.4 .5zM278.1 249.7v10.5M291.7 259.3h1l-.5 2.5zM292.2 256.9v4.9M187.8 279.1h1l-.5 2.6zM188.3 261.8l.5 2.6h-1zM188.3 261.8v7.6M188.3 274.1v7.6M267.8 269.1h27.6"/>
<path d="M279.7 261.8h15.7M292.2 269.1l.5 2.5h-1zM292.2 269.1v18M148 281.7h87.9M150.6 298.9h1l-.5 2.5zM151.1 281.7l.5 2.5h-1zM151.1 281.7v7.5M151.1 293.9v7.5M292.2 291.9v10.9M148 301.4h13.6M247 315.7v13M263.8 315.7v13"/>
<path d="M267.8 310h27.6M279.7 319h15.7M291.7 316.5h1l-.5 2.5zM291.8 307.6l.4 2.4v-2.4v11.4M292.2 310l.5 2.5h-1zM292.7 307.6l-.5 2.4M244.5 325.5h19.3M247 325.5l2.5-.5v1zM261.3 325l2.5 .5-2.5 .5zM263.8 325.6l2.5-.5v1zM263.8 325.6h15.5M275.7 325.1l2.4 .5-2.4 .5z"/>
<path d="M278.1 320.5v8.2"/>
</g>
<g fill="#000" stroke="#000" stroke-width=".4">
<path d="M106.7 144.9l.6 2.5zM106.7 144.9l.6 2.5h-1zM163.3 159.6l-1.2 2.3zM163.3 159.6l.7 .7-1.9 1.6zM197.9 145.5l2.1 1.5zM198.6 144.8l1.4 2.2-2.1-1.5zM205.2 153.2l-1.2 2.3zM203.3 154.9l1.9-1.7-1.2 2.3zM248.7 145.6l.5 2.5zM248.7 145.6h1l-.5 2.5zM249.2 151.9l.5 2.5zM249.2 151.9l.5 2.5h-1z"/>
<path d="M251.5 142.4l.5 2.5zM251.5 142.4h1l-.5 2.5zM252 148.1l.5 2.5zM252 148.1l.5 2.5h-1zM283 150.1l.5 2.4zM283 150.1h1l-.5 2.4zM283.5 144.9l.5 2.5zM283.5 144.9l.5 2.5h-1zM309 144.9l.5 2.5zM309 144.9l.5 2.5h-1zM106.3 161l.4 2.6zM106.3 161h1l-.6 2.6z"/>
<path d="M106.7 163.6l.5 2.5zM106.7 163.6l.5 2.5h-1zM106.2 191.1l.5 2.4zM106.2 191.1h1l-.5 2.4zM106.3 199.6l.5 2.5zM106.3 199.6h1l-.5 2.5zM106.8 193.5l.5 2.6zM106.8 193.5l.5 2.6h-1zM198.1 186.1l2.4-.6zM198.1 186.1l2.4-.6v1.1zM220.9 186.6l2.6-.5zM220.9 185.5l2.6 .6-2.6 .5z"/>
<path d="M225.5 186.9l.5 2.5zM225.5 186.9h1l-.5 2.5zM226 195.7l.5 2.5zM226 195.7l.5 2.5h-1zM233.8 193.2l.5 2.5zM233.8 193.2h1l-.5 2.5zM282.9 199.6l.5 2.5zM282.9 199.6h1l-.5 2.5zM282.9 188.2l.5 2.4zM282.9 188.2h1l-.5 2.4zM283.4 190.6l.5 2.6zM283.4 190.6l.5 2.6h-1z"/>
<path d="M283.4 177.9l.5 2.6zM283.4 177.9l.5 2.6h-1zM308.5 199.6l.5 2.5zM308.5 199.6h1l-.5 2.5zM234.3 202.1l.5 2.5zM234.3 202.1l.5 2.5h-1zM265.4 213.4l2.5-.5zM265.4 212.3l2.5 .6-2.5 .5zM274.3 212.9l2.4-.6zM274.3 212.9l2.4-.6v1.1zM282.4 217.6l.6 2.4zM282.4 217.6h1.1l-.5 2.4z"/>
<path d="M292.4 208.9l2.5-.5zM292.4 207.9l2.5 .5-2.5 .5zM295.7 217.6l.5 2.4zM295.7 217.6h1l-.5 2.4zM298.1 208.4l2.4-.5zM298.1 208.4l2.4-.5v1zM121.9 236.4l2.4-.5zM121.9 236.4l2.4-.5v1zM255.2 231.2l2.5-.5zM255.2 231.2l2.5-.5v.9zM265.4 231.6l2.5-.4zM265.4 230.7l2.5 .5-2.5 .4z"/>
<path d="M271.7 236.9l2.6-.5zM271.7 235.9l2.6 .5-2.6 .5zM283 226.4l.5 2.5zM283 226.4l.5 2.5h-1.1zM296.2 223.2l.5 2.5zM296.2 223.2l.5 2.5h-1zM163.2 252.9l2.5-.4zM163.2 252.9l2.5-.4v.9zM235 253.4l2.5-.5zM235 252.5l2.5 .4-2.5 .5zM237.5 252.9l2.5-.5zM237.5 252.9l2.5-.5v1z"/>
<path d="M275.7 253.4l2.4-.5zM275.7 252.4l2.4 .5-2.4 .5zM291.7 259.3l.5 2.5zM291.7 259.3h1l-.5 2.5zM187.8 279.1l.5 2.6zM187.8 279.1h1l-.5 2.6zM188.3 261.8l.5 2.6zM188.3 261.8l.5 2.6h-1zM292.2 269.1l.5 2.5zM292.2 269.1l.5 2.5h-1zM150.6 298.9l.5 2.5zM150.6 298.9h1l-.5 2.5z"/>
<path d="M151.1 281.7l.5 2.5zM151.1 281.7l.5 2.5h-1zM291.7 316.5l.5 2.5zM291.7 316.5h1l-.5 2.5zM291.7 307.5l.5 2.5zM291.7 307.5h1l-.5 2.5zM292.2 310l.5 2.5zM292.2 310l.5 2.5h-1zM247 325.5l2.5-.5zM247 325.5l2.5-.5v1zM261.3 326l2.5-.5zM261.3 325l2.5 .5-2.5 .5z"/>
<path d="M263.8 325.6l2.5-.5zM263.8 325.6l2.5-.5v1zM275.7 326.1l2.4-.5zM275.7 325.1l2.4 .5-2.4 .5z"/>
</g>
<!-- layer: Center Mark (ANSI) -->
<path d="M201.1 144.9v6.4M206.3 148.7v6.4M219 148.7v6.4M236.2 144.9v6.4M157.4 163.6h6.4M252.8 163.6h6.3M157.4 193.5h6.4M252.8 193.5h6.3M247 265.9v6.4M263.8 265.9v6.4M247 306.8v6.4M263.8 306.8v6.4" fill="none" stroke="#000" stroke-width=".4"/>
<!-- layer: Centerline (ANSI) -->
<g fill="none" stroke="#000" stroke-width=".4">
<path d="M160.6 158.1v15.4M196.3 148.1h17.3M201.4 151.9h6.3M210.7 151.9h4M216.7 148.1h3.9M217.7 151.9h6.2M223.6 148.1h17.3M256 158.1v15.4M155.2 163.6h24.4M160.6 176.6v3.9M182.6 163.6h4M189.6 163.6h13.7"/>
<path d="M206.3 163.6h3.9M213.3 163.6h13.6M229.9 163.6h4M236.9 163.6h24.5M256 176.6v3.9M155.2 193.5h24.4M160.6 183.6v15.4M182.6 193.5h4M189.6 193.5h13.7M206.3 193.5h3.9M213.3 193.5h13.6M229.9 193.5h4"/>
<path d="M236.9 193.5h24.5M256 183.6v15.4M243 269.1h7.4M247 265v19.5M253.4 269.1h4M260.4 269.1h7.4M263.8 265v19.5M247 287.5v4M247 294.5v19.6M263.8 287.5v4M263.8 294.5v19.6M243 310h7.4"/>
<path d="M253.4 310h4M260.4 310h7.4"/>
</g>
<!-- layer: Symbol (ANSI) -->
<path d="M145.3 130.5v3l-3.5 12.7M207.4 136.3h-2.5l-2.7 10.7M141.9 143.6l1 .3-1.1 2.3zM202.4 144.5l.9 .2-1.1 2.3zM208.3 148.7l.9 .3-1.3 2.2zM209 148.2l-1.1 3M214.6 141.7h-3.3l-2.3 6.3M199.8 314.1l2.1-1.5-1.4 2.2zM201.9 312.6l-15.9 16.3h-2.5" fill="none" stroke="#000" stroke-width=".4"/>
<path d="M141.9 143.6l-.1 2.6zM141.9 143.6l1 .3-1.1 2.3zM202.4 144.5l-.2 2.5zM202.4 144.5l.9 .2-1.1 2.3zM208.3 148.7l-.4 2.5zM208.3 148.7l.9 .3-1.3 2.2zM201.9 312.6l-1.4 2.2zM199.8 314.1l2.1-1.5-1.4 2.2z" fill="#000" stroke="#000" stroke-width=".4"/>
<g font-size="6.3">
<text x="417.2" y="410.6">C</text>
<text x="451.6" y="410.7">YagiPSUSide</text>
</g>
<g font-size="4.4">
<text x="343.7" y="364.3">Owner</text>
<text x="388.1" y="363.7">5/23/2015</text>
</g>
<g font-size="4.2">
<text x="68.7" y="11.7">4</text>
<text x="208.4" y="11.7">3</text>
<text x="348.1" y="11.7">2</text>
<text x="487.8" y="11.7">1</text>
<text x="15.1" y="55.5">D</text>
<text x="540.9" y="55.5">D</text>
<text x="116.5" y="129.7">Do not have to be blind holes</text>
<text x="208.2" y="137.9">Not Threaded</text>
<text x="215.4" y="143.3">Not Threaded</text>
<text x="245.2" y="138.6">.125</text>
<text x="102.7" y="155.8">.734</text>
<text x="246.3" y="160.7">.15</text>
<text x="280.5" y="158.9">.30</text>
<text x="15.2" y="163.4">C</text>
<text x="541" y="163.4">C</text>
<text x="304.9" y="175">2.25</text>
<text x="101.5" y="180.1">1.181</text>
<text x="223.1" y="183.6">.25</text>
<text x="280.5" y="185.8">.50</text>
<text x="206.6" y="187.6">1.00</text>
<text x="231.3" y="190">.25</text>
<text x="280.5" y="197.9">.45</text>
<text x="102.7" y="208.4">.336</text>
<text x="279.8" y="209.9">.125</text>
<text x="255.7" y="214.4">.25</text>
<text x="244.5" y="232.7">.50</text>
<text x="292.2" y="232">.125</text>
<text x="193.9" y="237.9">6.00</text>
<text x="280" y="235.2">.25</text>
<text x="194" y="254.4">2.9250</text>
<text x="251.5" y="254.4">1.6000</text>
<text x="287" y="267">.2859</text>
<text x="15.3" y="271.4">B</text>
<text x="183.1" y="273.3">.</text>
<text x="184.3" y="273.3">7809</text>
<text x="541.1" y="271.4">B</text>
<text x="145.9" y="293.1">.7775</text>
<text x="285.9" y="291.1">1.6100</text>
<text x="287" y="306.7">.3541</text>
<text x="233.2" y="327">.6600</text>
<text x="280.1" y="327.1">.5650</text>
<text x="109.5" y="330.2">Can have full curvature - i.e. a 1/4&quot; slot</text>
<text x="418.5" y="360.3">Yagi PSU side</text>
<text x="15.2" y="379.3">A</text>
<text x="428.4" y="380.1">All units in inches</text>
<text x="541" y="379.3">A</text>
<text x="136" y="386.1">All holes should be threaded unless</text>
<text x="229.9" y="387.5">All Dimensions with 4 decimal places i.e. X.XXXX</text>
<text x="136" y="391.1">otherwise specified</text>
<text x="229.9" y="392.5">should be made as precise as possible (mil precision).</text>
<text x="135.4" y="398.3">All un-dimensioned holes are the same size</text>
<text x="229.9" y="397.5">These are holes that will support screws from a circuit</text>
<text x="135.4" y="403.4">(yet to be determined)</text>
<text x="229.9" y="402.5">board, which will tolerances of +/- 10 mils</text>
<text x="501.3" y="418.3">1</text>
<text x="511.8" y="418.3">1</text>
<text x="68.7" y="423.2">4</text>
<text x="208.4" y="423.2">3</text>
<text x="348.1" y="423.2">2</text>
<text x="487.8" y="423.2">1</text>
</g>
<g font-size="4">
<text x="177.9" y="141.7">⌀.125</text>
<text x="170.6" y="157.7">⌀.177</text>
<text x="185.4" y="160.3">⌀.136</text>
</g>
<g font-size="3.5">
<text x="343.7" y="358.9">DRAWN</text>
<text x="343.7" y="368.5">CHECKED</text>
<text x="413.5" y="374.6">TITLE</text>
<text x="343.7" y="378">QA</text>
<text x="343.7" y="387.5">MFG</text>
<text x="343.7" y="397.1">APPROVED</text>
<text x="415.5" y="403.4">SIZE</text>
<text x="451.6" y="403.4">DWG NO</text>
<text x="530.3" y="403.4">REV</text>
<text x="413.5" y="416.1">SCALE</text>
<text x="489.7" y="418.3">SHEET</text>
<text x="506.2" y="418.3">OF</text>
</g>
</svg>
